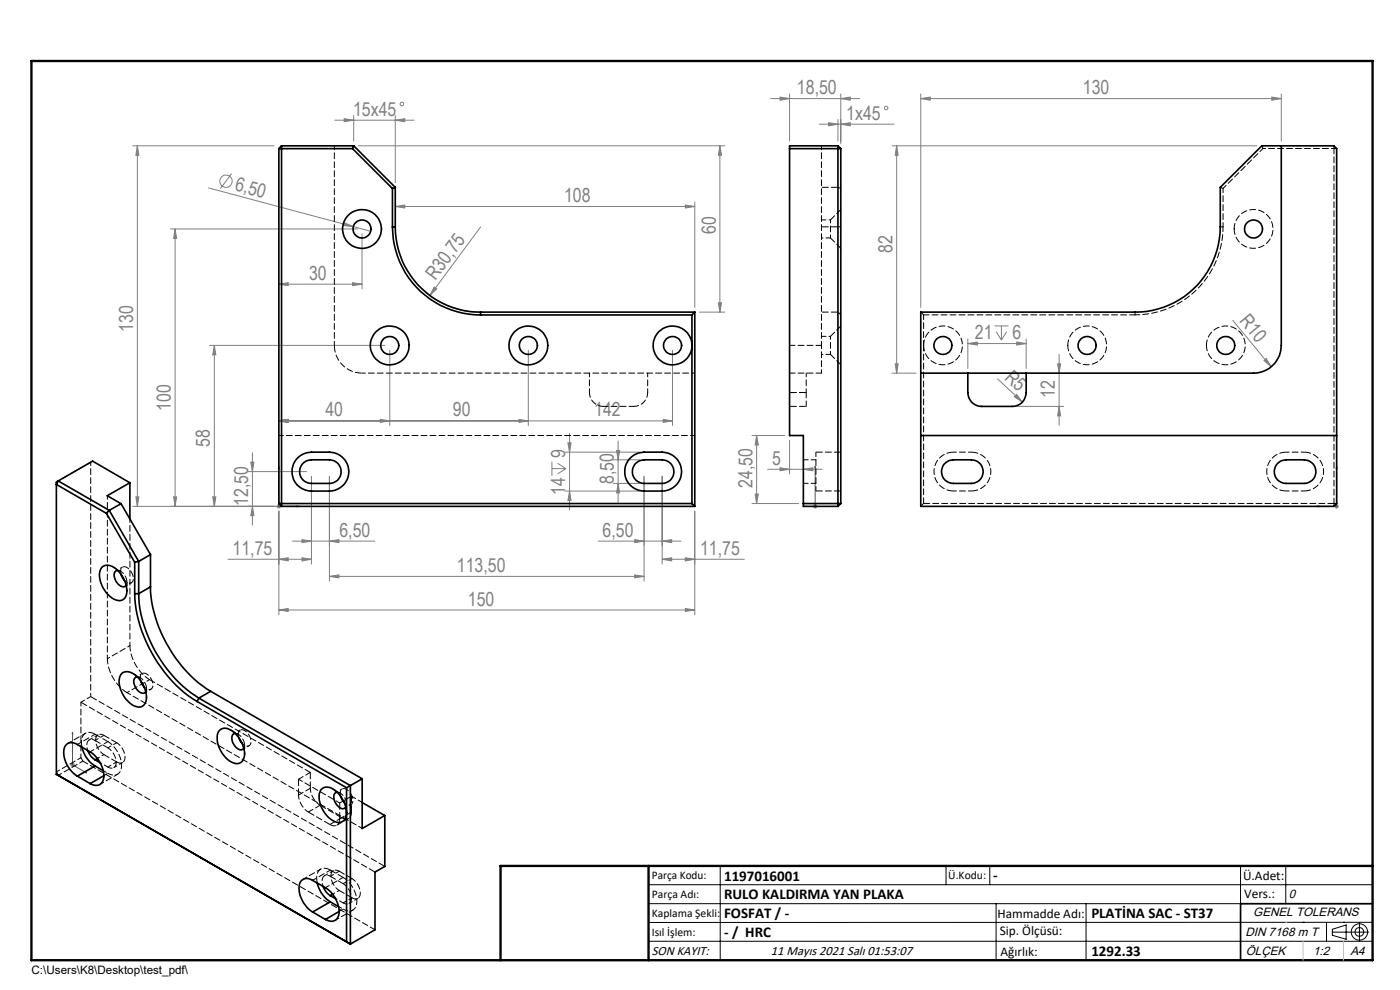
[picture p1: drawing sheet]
<svg xmlns="http://www.w3.org/2000/svg" width="297mm" height="210mm" viewBox="0 0 297 210" stroke-linecap="round" stroke-linejoin="round" font-family="sans-serif">
<g fill="none" stroke="#808080" stroke-width=".21">
<path d="M167.5 19.9v10M178.4 19.9v10.6M195.3 19.9v45.3M271.8 19.9v10M28.2 30.9h29.9M29.1 30.9l.4 2h-.7zM29.1 30.9v76.5M44.2 39.9l30.8 8.2M49.1 36.8l-2.4 3.2M71 25.5h16.8M73 25.2l2 .3-2 .3zM75 24.5v5.4"/>
<path d="M76 30.9h77.7M83.9 25.5l2-.3v.6zM83.9 24.5v14.3M152.7 30.9v35.3M152.7 30.9l.4 2h-.7zM163.5 20.9h18.9M165.5 20.6l2 .3-2 .4zM173.8 26.3h15.9M175.8 26l2 .3-2 .4zM177.8 25.4v4.5M178.4 20.9l2-.3v.7zM178.4 26.3l2-.3v.7z"/>
<path d="M189.2 30.9h77.5M190.2 30.9v48.3M190.2 30.9l.3 2h-.6zM195.3 20.9l2-.3v.7zM195.3 20.9h76.5M269.8 20.6l2 .3-2 .4zM36.2 48.6h39.6M37.1 48.6v58.8M37.1 48.6l.4 2h-.7zM73.1 47.3l1.9 .8-2.1-.2zM74.8 60l2 .3-2 .3zM75 48.1l3.6 1"/>
<path d="M76.8 49.6v11.7M83.9 43.8l2-.3v.6zM83.9 43.8h63.5M102 48.1l-10.8 14.6M145.4 43.5l2 .3-2 .3zM147.4 42.8v22.4M44.4 73.3h37.3M45.5 73.3v34.1M45.5 73.3l.3 2h-.7zM59.2 60.3l1.9-.3v.6zM59.2 60.3h17.6M82.7 74.3v16"/>
<path d="M90.4 62.1a18.3 18.3 0 0 0 10.5 4.1M92.1 60.9l.5 .4-1.4 1.4zM112.1 74.3v16M142.7 74.3v16M148.4 66.2h5.3M152.4 64.2h.7l-.4 2zM189.2 79.2h5.1M189.9 77.2h.6l-.3 2zM205.3 72.9l2-.3v.6zM205.3 71.9v6.3M205.3 72.9h12.4M211 69.1h3"/>
<path d="M211.3 70.3l1.1 1.8M212.4 69.1v3M213.6 70.3l-1.2 1.8M215.7 72.6l2 .3-2 .3zM217.7 71.9v6.3M224.4 77.2h.6l-.3 2zM224.7 75.2v15M261.5 67.9l8.2 9.9M268.1 76.5l.5-.4 1.1 1.7zM53.2 98h.7l-.3 2zM53.6 96.1v15.3M59.2 89.3l1.9-.3v.6z"/>
<path d="M59.2 89.3h83.5M80.7 89l2 .3-2 .3zM110.1 89l2 .3-2 .3zM117.1 97.9v3M117.1 99.4h3M118.3 98.3l1.8 1.1M119.8 95.9h15.8M120.1 99.4l-1.8 1.1M120.5 93.9h.6l-.3 2zM120.8 91.9v16.3M130.1 97.5h5.5M130.8 95.6h.6l-.3 1.9z"/>
<path d="M131.1 93.5v13M140.7 89l2 .3-2 .3zM159.5 92.4h7M160.5 92.4l.4 2h-.7zM160.5 92.4v14.4M162.8 99.5h11.6M165.5 99.2l2 .3-2 .4zM167.5 93.4v7.1M170.4 99.5l2-.3v.7zM211.6 80.4l5.3 4.9M215.7 83.7l1.2 1.6-1.7-1.1zM215.7 86.2h10"/>
<path d="M224.7 86.2l.3 2h-.6zM28.2 107.4h31.5M28.8 105.4h.7l-.4 2zM36.8 105.4h.7l-.4 2zM45.1 105.4h.7l-.3 2zM48.4 118.6h17.7M52.5 100h12.6M53.6 107.4l.3 2h-.7zM58.8 107.1l.7 .7M59.2 106.9v1M59.2 118.6l1.9-.3v.7zM59.2 108.4v22"/>
<path d="M59.5 107.1l-.7 .7M62.1 114.8h17.4M64.1 118.3l2 .3-2 .4zM64.1 114.5l2 .3-2 .3zM66.1 101.1v18.6M69.9 114.8l2-.3v.6zM69.9 101.1v22.2M119.8 104.2h15.8M120.8 104.2l.3 2h-.6zM126.9 114.8h17.6M130.1 102.5h5.5M131.1 102.5l.3 2.1h-.6z"/>
<path d="M134.7 114.5l1.9 .3-1.9 .3zM136.6 101.1v22.2M140.5 114.8l2-.3v.6zM140.5 118.6l2-.3v.7zM140.5 118.6h17.4M140.5 101.1v18.6M145.4 118.3l2 .3-2 .4zM147.4 108.4v22M159.5 106.8h9.9M160.2 104.8h.7l-.4 2zM172.4 107.4h1M172.6 107.1l.7 .7"/>
<path d="M172.9 106.9v1M173.3 107.1l-.7 .7M283.1 107.4h1M283.2 107.1l.7 .7M283.6 106.9v1M283.9 107.1l-.7 .7M59.2 129.4l1.9-.3v.6zM59.2 129.4h88.2M69.9 122.3l2-.4v.7zM69.9 122.3h66.7M134.7 121.9l1.9 .4-1.9 .3zM145.4 129.1l2 .3-2 .3z"/>
<path d="M14.9 162.2h1M15 161.9l.7 .7M15.4 161.7v1.1M15.7 161.9l-.7 .7"/>
<circle cx="47.9" cy="38.4" r="1.31"/>
<circle cx="85.2" cy="22" r=".37"/>
<circle cx="188" cy="22.9" r=".38"/>
</g>
<g fill="none" stroke="#000" stroke-width=".21">
<path d="M137.6 187.7h153.6M137.6 191.7h153.6M137.6 199.7h153.6M152.8 183.7v20M200.7 183.7v4M210 183.7v4M211.3 191.7v12M230.4 191.7v12M263.2 183.7v20M272.8 183.7v8M276.4 195.6h.1M281.4 195.6v4.1"/>
<path d="M282.6 197.7h7.8M282.6 197.1l3-.9v3l-3-.8zM285 195.6h.1M288.4 195.8v3.8M291.2 195.6l-153.6 .1"/>
<circle cx="288.4" cy="197.7" r="1.74"/>
<circle cx="288.4" cy="197.7" r=".93"/>
</g>
<g fill="none" stroke="#00f" stroke-width=".21">
<path d="M59.2 98.9l.1 .4h-.2zM59.2 98.9v8.5h4.2M172.9 98.9v.4v-.4M172.9 98.9v8.5M283.6 98.9v8.5h-4.3M283.6 98.9l.1 .4h-.2zM63 107.3l.4 .1-.4 .1zM172.9 107.3v.2zM172.9 107.4h.1M279.3 107.4l.5-.1v.2zM15.4 155.3l.1 .4-.2-.1zM15.4 155.3v6.9l3 1.8"/>
<path d="M18.1 163.7l.3 .3-.3-.1z"/>
</g>
<path d="M106.2 203.7h185" fill="none" stroke="#000" stroke-width=".25"/>
<path d="M291.2 191.7h-28v12" fill="none" stroke="#000" stroke-width=".35"/>
<path d="M6.7 12.9h284.5v190.8h-284.5zM137.6 183.7v20M291.2 183.7h-185v20" fill="none" stroke="#000" stroke-width=".5"/>
<path d="M272.8 195.6h.1M276.4 199.7v4M285 199.7v4" fill="none" stroke="#c0c0c0" stroke-width=".21"/>
<g fill="#00f">
<path d="M63 107.3l.4 .1-.4 .1zM59.2 98.9l.1 .4h-.2z"/>
<path d="M18.1 163.7l.3 .3-.3-.1zM15.4 155.3l.1 .4-.2-.1z"/>
<path d="M172.9 107.3v.2zM172.9 98.9v.4z"/>
<path d="M279.3 107.4l.5 .1v-.2zM283.6 98.9l-.1 .4h.2z"/>
</g>
<g fill="#808080">
<path d="M268.1 76.5l.5-.4 1.1 1.7z"/>
<path d="M215.7 83.7l1.2 1.6-1.7-1.1z"/>
<path d="M73.1 47.3l1.9 .8-2.1-.2z"/>
<path d="M92.1 60.9l.5 .4-1.4 1.4z"/>
<path d="M64.1 118.3l2 .3-2 .4zM59.2 118.6l1.9-.3v.7zM145.4 129.1l2 .3-2 .3zM59.2 129.4l1.9-.3v.6zM145.4 43.5l2 .3-2 .3zM83.9 43.8l2-.3v.6zM74.8 60l2 .3-2 .3zM59.2 60.3l1.9-.3v.6zM80.7 89l2 .3-2 .3zM59.2 89.3l1.9-.3v.6zM170.4 99.5l2-.3v.7zM165.5 99.2l2 .3-2 .4zM178.4 20.9l2-.3v.7zM165.5 20.6l2 .3-2 .4zM178.4 26.3l2-.3v.7zM175.8 26l2 .3-2 .4zM269.8 20.6l2 .3-2 .4zM195.3 20.9l2-.3v.7z"/>
<path d="M64.1 114.5l2 .3-2 .3zM69.9 114.8l2-.3v.6zM134.7 114.5l1.9 .3-1.9 .3zM140.5 114.8l2-.3v.6zM140.5 118.6l2-.3v.7zM145.4 118.3l2 .3-2 .4zM59.2 89.3l1.9-.3v.6zM110.1 89l2 .3-2 .3zM59.2 89.3l1.9-.3v.6zM140.7 89l2 .3-2 .3zM205.3 72.9l2-.3v.6zM215.7 72.6l2 .3-2 .3z"/>
<path d="M69.9 122.3l2-.4v.7zM134.7 121.9l1.9 .4-1.9 .3z"/>
<path d="M83.9 25.5l2-.3v.6zM73 25.2l2 .3-2 .3z"/>
<path d="M120.5 93.9h.6l-.3 2zM120.8 104.2l.3 2h-.6z"/>
<path d="M28.8 105.4h.7l-.4 2zM29.1 30.9l.4 2h-.7zM160.2 104.8h.7l-.4 2zM160.5 92.4l.4 2h-.7z"/>
<path d="M53.2 98h.7l-.3 2zM53.6 107.4l.3 2h-.7zM152.7 30.9l.4 2h-.7zM152.4 64.2h.7l-.4 2zM130.8 95.6h.6l-.3 1.9zM131.1 102.5l.3 2.1h-.6zM37.1 48.6l.4 2h-.7zM36.8 105.4h.7l-.4 2zM45.5 73.3l.3 2h-.7zM45.1 105.4h.7l-.3 2zM224.4 77.2h.6l-.3 2zM224.7 86.2l.3 2h-.6zM190.2 30.9l.3 2h-.6zM189.9 77.2h.6l-.3 2z"/>
</g>
<g fill="none" stroke="#000" stroke-width=".35">
<path d="M59.2 31.5h15.6M59.2 31.5v75.3M59.7 30.9v76.5M59.7 30.9l-.5 .6M59.7 30.9h15.3M74.8 31.5l8.5 8.5M75 30.9l-.2 .6M75 30.9l8.9 8.8M83.3 40v8.1M83.9 39.7l-.6 .3M83.9 39.7v8.4M167.5 31.5h10.9"/>
<path d="M177.8 30.9h-10.3v61.5h2.9v15h7.4M177.8 30.9v76.5M177.8 30.9l.6 .6M178.4 31.5v75.3M271.8 30.9v42.4a5.9 5.9 0 0 1-5.9 5.9h-70.6M83.3 48.1a18.7 18.7 0 0 0 18.7 18.7M83.3 48.1h.6M83.9 48.1a18 18 0 0 0 18.1 18.1M102 66.8h44.8M102 66.2v.6M102 66.2h45.4M146.8 66.8v40"/>
<path d="M147.4 66.2l-.6 .6M147.4 66.2v41.2M195.3 66.2h45.5a18.1 18.1 0 0 0 18.1-18.1v-8.4l8.8-8.8h15.3l.6 .6v75.3l-.6 .6h-87.7zM205.3 79.2v4.1a2.93 2.93 0 0 0 3 2.9h6.4a2.92 2.92 0 0 0 3-2.9v-4.1M63.4 96.9a4.2 4.2 0 0 1 2.7-1h3.8a4.1 4.1 0 0 1 4.1 4.1 4.1 4.1 0 0 1-4.1 4.2h-3.8a4.1 4.1 0 0 1-3.9-2.7 4.1 4.1 0 0 1 1.2-4.6zM64.4 98.2a2.48 2.48 0 0 1 1.7-.7h3.8a2.5 2.5 0 0 1 2.5 2.5 2.5 2.5 0 0 1-2.5 2.5h-3.8a2.49 2.49 0 0 1-2.4-1.5 2.49 2.49 0 0 1 .7-2.8zM133.9 96.9a4.2 4.2 0 0 1 2.7-1h3.9a4.1 4.1 0 0 1 4.1 4.1 4.1 4.1 0 0 1-4.1 4.2h-3.9a4.1 4.1 0 0 1-3.8-2.7 4.1 4.1 0 0 1 1.1-4.6zM134.7 98.5a2.59 2.59 0 0 1 1.9-1h3.9a2.5 2.5 0 0 1 2.5 2.5 2.5 2.5 0 0 1-2.5 2.5h-3.9a2.5 2.5 0 0 1-2.2-1.4 2.5 2.5 0 0 1 .3-2.6zM195.3 92.4h88.3M200.6 98.2a2.48 2.48 0 0 1 1.6-.7h3.9a2.5 2.5 0 0 1 2.5 2.5 2.5 2.5 0 0 1-2.5 2.5h-3.9a2.49 2.49 0 0 1-2.3-1.5 2.49 2.49 0 0 1 .7-2.8zM271.1 98.2a2.48 2.48 0 0 1 1.7-.7h3.8a2.5 2.5 0 0 1 2.6 2.5 2.5 2.5 0 0 1-2.6 2.5h-3.8a2.49 2.49 0 0 1-2.3-1.5 2.49 2.49 0 0 1 .6-2.8zM12.3 102l-.3 .3v61.9"/>
<path d="M12.3 102l-.3 .8 10.6 6.1M12.3 102l10.9 6.3M12.3 102l7.3-4.2 8 4.6M22.6 108.9l6 10.4M23.2 108.3l-.6 .6M23.2 108.3l6.2 10.8M25.7 106.8l-2.5 1.5M25.7 106.8l6.2 10.8M27.6 102.4l-4.8 2.8 2.9 1.6M27.6 102.4v7.7M28.6 119.3v6.6M29.4 119.1l-.8 .2"/>
<path d="M29.4 119.1v6.8M31.9 117.6l-2.5 1.5M31.9 117.6v6.9M59.2 106.8h87.6M59.2 106.8l.5 .6M59.7 107.4h87.7M146.8 106.8l.6 .6M170.4 106.8h8M178.4 106.8l-.6 .6M21.7 120.3a2.19 2.19 0 0 1 2.8 .3 5.7 5.7 0 0 1 2.2 5.9 1.69 1.69 0 0 1-2.6 .6 6 6 0 0 1-2.8-6.2zM24.9 121a1.05 1.05 0 0 0-.6 1.7 2.11 2.11 0 0 0 2.2 1.7l.3-.2M25.7 121.8l.7 1.3"/>
<path d="M28.6 125.9a29.2 29.2 0 0 0 13.2 22.9M28.6 125.9h.8M29.4 125.9a28.2 28.2 0 0 0 12.8 22.2M31.9 124.5a28.2 28.2 0 0 0 12.8 22.1M31.9 124.5l-2.5 1.4M17.4 158.5a6.3 6.3 0 0 0 2.8 4M18.6 159.2l.6 1.1 1 .9M25.8 142.9a2.19 2.19 0 0 1 2.9 .3 6.2 6.2 0 0 1 2.3 5.6 1.67 1.67 0 0 1-2.7 .8 6 6 0 0 1-2.9-6.1zM29.1 143.6a1.05 1.05 0 0 0-.6 1.6 2.11 2.11 0 0 0 2.1 1.8l.3-.3M29.8 144.4l.8 1.3M30.2 145l-.1 .1M41.8 148.8l31.7 18.3"/>
<path d="M42.2 148.1l32.1 18.5M42.2 148.1l-.4 .7M44.7 146.6l-2.5 1.5M44.7 146.6l32.1 18.6M46.6 154.9a2.09 2.09 0 0 1 2.9 .3 5.9 5.9 0 0 1 2.3 5.6 1.65 1.65 0 0 1-2.7 .8 5.9 5.9 0 0 1-2.9-6.1zM49.9 155.6a1.1 1.1 0 0 0-.6 1.7 2.35 2.35 0 0 0 1.9 1.8l.5-.4M50.6 156.4l.8 1.3M12 164.2l62.3 36.1M12 164.2l.3 .3M16.4 164.6a5.8 5.8 0 0 1-2.6-6.2 1.73 1.73 0 0 1 2.6-.5l2.7 1.6a6.1 6.1 0 0 1 2.8 5.9 1.68 1.68 0 0 1-2.8 .8M16.4 164.6l2.7 1.6M20.2 162.5l1.7 1"/>
<path d="M20.2 161.2l1.1 .6M20.2 162.5l-3.8 2.1M20.7 160.9l-.5 .3M22 164.5l-2.9 1.7M68.2 167.4a2.09 2.09 0 0 1 2.9 .3 5.8 5.8 0 0 1 2.2 5.9 1.84 1.84 0 0 1-3 .3 5.8 5.8 0 0 1-2.4-5.9zM71.5 168.1a1.09 1.09 0 0 0-.6 1.6 2.45 2.45 0 0 0 1.9 1.8l.5-.3M72.2 168.9l.8 1.3M72.8 169.9h.1M73.5 167.1v32.7l.8 .5M74.3 166.6l-.8 .5M74.3 166.6v33.7M76.8 165.2l-2.5 1.4"/>
<path d="M76.8 165.2v10.5l4.8-2.7M76.8 170.2l4.8 2.8M81.6 173v10.8l-2 1.2v12.2l-5.3 3.1M66.3 193.5a5.8 5.8 0 0 1-2.6-6.3 1.73 1.73 0 0 1 2.6-.4l2.7 1.5a6.1 6.1 0 0 1 2.8 5.9 1.72 1.72 0 0 1-2.8 .8M66.3 193.5l2.7 1.5M67.3 187.3a6.4 6.4 0 0 0 2.8 4M68.5 188l.6 1.2 1 .8M70.1 191.3l1.7 1M70.1 190l1.1 .6M70.1 191.3l-3.8 2.2M70.6 189.7l-.5 .3M71.9 193.3l-2.9 1.7"/>
<circle cx="76.8" cy="48.6" r="1.91"/>
<circle cx="76.8" cy="48.6" r="4.1"/>
<circle cx="265.9" cy="48.6" r="1.91"/>
<circle cx="82.7" cy="73.3" r="4.1"/>
<circle cx="82.7" cy="73.3" r="1.91"/>
<circle cx="112.1" cy="73.3" r="4.1"/>
<circle cx="112.1" cy="73.3" r="1.91"/>
<circle cx="142.7" cy="73.3" r="4.1"/>
<circle cx="142.7" cy="73.3" r="1.91"/>
<circle cx="200" cy="73.3" r="1.9"/>
<circle cx="230.6" cy="73.3" r="1.91"/>
<circle cx="260" cy="73.3" r="1.9"/>
</g>
<g fill="none" stroke="#000" stroke-width=".21" stroke-dasharray="1.3 .6" stroke-dashoffset=".4">
<path d="M259.5 40l8.4-8.5M259.5 48.1v-8.1M70.9 73.3v-42.4M174.3 73.3v-42.4M177.8 66.2l.6 .6M195.3 66.2l.6 .6M195.3 107.4l.6-.6M16.4 157.9l3.8-2.2M17.2 149l2-1.2M18.1 155.5l-3.7 2.2M22.9 157.3l-3.8 2.2M12.4 164.5l-.4-.8"/>
<path d="M17.6 161.5l-.4-.8M21.2 166.4l3.7-2.2M63.3 165.3l8.8 5M65.4 172.3a4.6 4.6 0 0 1-2.1-3.6M67.9 170.8a4.6 4.6 0 0 1-2.1-3.6M72.1 170.3l.7-.4M76.9 175.7l-50-28.8M66.3 186.7l3.8-2.1M68 184.4l-3.7 2.1M71.1 195.2l3.8-2.1M72.8 186.1l-3.7 2.2"/>
</g>
<path d="M176.2 46.6v3.9M147.4 79.1h-70.6M174.3 79.1v-5.8M176.2 71.4v3.8M206.1 95.9h-3.8M276.7 95.9h-3.9M206.1 104.1h-3.8M276.7 104.1h-3.9M21.9 163.5l1 .5M71.8 192.3l1 .5" fill="none" stroke="#000" stroke-width=".21" stroke-dasharray="1.3 .6" stroke-dashoffset=".6"/>
<path d="M177.8 39.7h-3.5M177.8 48.1h-3.5M76.8 79.1a5.9 5.9 0 0 1-5.9-5.8M177.8 66.2h-3.5M171 86.2h-3.5M171 83.3h-3.5" fill="none" stroke="#000" stroke-width=".21" stroke-dasharray="1.3 .6" stroke-dashoffset="-.2"/>
<g fill="none" stroke="#000" stroke-width=".21" stroke-dasharray="1.3 .6" stroke-dashoffset=".5">
<path d="M137.4 79.1v4.2M19.2 98v49.8M125 83.3v-4.2M171 83.3v-4.2M22.8 139.7v-34.6M27.6 137v-26.9M20.2 157.1l1.9-1.1M20.8 155.9l-1.9 1M24.8 157.5l-1.9 1.1M12.4 164.5l5.2-3M17.2 160.7v-11.7M17.2 160.7l-5.2 3"/>
<path d="M22.1 164.5l.8-.5M22.9 162.7l1.9-1.1M24.1 162.8l1.9-1M70.1 185.9l1.9-1.1M70.7 184.7l-1.9 1.1M72 193.3l.8-.5M72.8 191.5l1.9-1.1M74 191.6l1.9-1M74.7 186.4l-1.9 1"/>
</g>
<path d="M128 86.2a2.94 2.94 0 0 1-3-2.9M137.4 83.3a2.94 2.94 0 0 1-2.9 2.9M12 102.3l7.2-4.3M22.9 164a1.78 1.78 0 0 0 2 .2 1.78 1.78 0 0 0 .9-1.8 6.4 6.4 0 0 0-2.9-5.1M72.8 192.8a1.78 1.78 0 0 0 2.1 .2 1.78 1.78 0 0 0 .8-1.8 6.4 6.4 0 0 0-2.9-5.1" fill="none" stroke="#000" stroke-width=".21" stroke-dasharray="1.3 .6" stroke-dashoffset=".2"/>
<g fill="none" stroke="#000" stroke-width=".21" stroke-dasharray="1.3 .6" stroke-dashoffset=".3">
<path d="M178.4 40l-.6-.3M259.5 40l-.6-.3M267.9 31.5l-.2-.6M195.9 73.3v-6.5M240.8 66.8a18.7 18.7 0 0 0 18.7-18.7M59.2 92.4h88.2M134.5 86.2h-6.5M173.1 95.9v8.2M173.1 97.5h-2.7M170.4 102.5h2.7M25.7 121.8l-.1-.6M26.8 124.1l.1-.6"/>
<path d="M24.8 157.5a3.5 3.5 0 0 1 1.5 3.9 1.07 1.07 0 0 1-1.5 .2M29.9 144.4l-.2-.7M30.9 146.7l.2-.6M50.6 156.4l-.1-.7M51.7 158.7l.2-.6M22.1 160.1a3.5 3.5 0 0 1-1.6-3.9 1.07 1.07 0 0 1 1.6-.2M22.9 162.7a1.11 1.11 0 0 0 1.3 .1 1.11 1.11 0 0 0 .4-1.3 3.9 3.9 0 0 0-1.7-2.9M72.3 168.9l-.1-.7M73.4 171.2l.1-.6M76.9 170.2l-2.3-1.3M72 188.9a3.5 3.5 0 0 1-1.6-3.9 1.07 1.07 0 0 1 1.6-.2M72.8 191.5a1.11 1.11 0 0 0 1.3 .1 1.11 1.11 0 0 0 .5-1.3 3.9 3.9 0 0 0-1.8-2.9"/>
<path d="M74.7 186.4a3.5 3.5 0 0 1 1.6 3.8 1.07 1.07 0 0 1-1.6 .2"/>
</g>
<g fill="none" stroke="#000" stroke-width=".21" stroke-dasharray="1.3 .6" stroke-dashoffset="-.1">
<path d="M178.4 95.9h-5.3M206.1 95.9a4.1 4.1 0 0 1 4.1 4.1 4.1 4.1 0 0 1-4.1 4.1M276.7 95.9a4.1 4.1 0 0 1 4.1 4.1 4.1 4.1 0 0 1-4.1 4.1M173.1 104.1h5.3M202.3 104.1a4.1 4.1 0 0 1-4.2-4.1 4.1 4.1 0 0 1 4.2-4.1M272.8 104.1a4.1 4.1 0 0 1-4.1-4.1 4.1 4.1 0 0 1 4.1-4.1M26.9 123.5a2.62 2.62 0 0 0-1.9-2.5M17.2 149l62.4 36M19.2 147.8l62.4 36M20.2 155.7a1.78 1.78 0 0 0-2.1-.2 1.78 1.78 0 0 0-.8 1.9l.1 1.1M31.1 146.1a2.62 2.62 0 0 0-2-2.5M51.9 158.1a2.62 2.62 0 0 0-2-2.5"/>
<path d="M63.3 168.7v-3.4M65.8 167.2v-3.4M70 174.9l-4.6-2.6M72.1 170.3v3.4M72.5 173.5l-4.6-2.7M73.5 170.6a2.62 2.62 0 0 0-2-2.6M74.6 168.9v3.4M70.1 184.6a1.78 1.78 0 0 0-2.1-.2 1.78 1.78 0 0 0-.8 1.8l.1 1.1"/>
</g>
<g fill="none" stroke="#000" stroke-width=".21" stroke-dasharray="1.3 .6" stroke-dashoffset=".1">
<path d="M283 31.5v75.3M261.8 48.6a4.1 4.1 0 0 1 6-3.7 4.1 4.1 0 0 1 .5 7 4.1 4.1 0 0 1-6.4-2.8l-.1-.5M174.3 79.1h-6.8M174.3 73.3h-6.8M195.9 66.8h44.9M195.9 73.3a4.1 4.1 0 0 1 6-3.7 4.1 4.1 0 0 1 .5 7 4.1 4.1 0 0 1-6.4-2.8l-.1-.5M226.5 73.3a4.1 4.1 0 0 1 6-3.7 4.1 4.1 0 0 1 .5 7 4.1 4.1 0 0 1-6.4-2.8l-.1-.5M255.9 73.3a4.1 4.1 0 0 1 6-3.7 4.1 4.1 0 0 1 .5 7 4.1 4.1 0 0 1-6.4-2.8l-.1-.5M171 86.2v-2.9M195.9 106.8v-33.5M26.9 146.9a9.2 9.2 0 0 1-4.1-7.2M31.7 144.2a9.2 9.2 0 0 1-4.1-7.2"/>
<path d="M63.3 165.3l2.5-1.5M63.3 168.7l2.5-1.5M65.4 172.3l2.5-1.5M70 174.9l2.5-1.4M71.5 175l2.5-1.4M72.1 173.7l2.5-1.4M79.6 197.2l-62-35.7"/>
</g>
<g fill="none" stroke="#000" stroke-width=".21" stroke-dasharray="1.3 .6">
<path d="M283 31.5h.6M283 31.5v-.6M176.2 50.5l2.2 2.2M177.8 48.1h.6M178.4 44.4l-2.2 2.2M258.9 48.1h.6M176.2 75.2l2.2 2.2M178.4 69.1l-2.2 2.3M240.8 66.2v.6M19.2 98l.5-.2M283 106.8h.6M283 107.4v-.6"/>
<path d="M283 106.8h-87.1M20.2 157.1l2.7 1.5M20.2 155.7l2.7 1.6M22.1 156l2.7 1.5M24.8 161.6l-2.7-1.5M65.8 163.8l-34.1-19.6M72.1 173.7a1.27 1.27 0 0 1-.6 1.3 1.27 1.27 0 0 1-1.5-.1M74.6 172.3a1.27 1.27 0 0 1-.6 1.3 1.27 1.27 0 0 1-1.5-.1M70.1 185.9l2.7 1.5M70.1 184.6l2.7 1.5M72 184.8l2.7 1.6M74.7 190.4l-2.7-1.5"/>
</g>
<path d="M174.3 50.5h1.9M176.2 46.6h-1.9M174.3 75.2h1.9M176.2 71.4h-1.9M72.9 169.9l1.7-1" fill="none" stroke="#000" stroke-width=".21" stroke-dasharray="1.3 .6" stroke-dashoffset="1"/>
<path d="M267.9 31.5h15.1M22.8 139.7l4.8-2.7M25.6 121.2a.85 .85 0 0 1 .5-1 .85 .85 0 0 1 1 .3 2.43 2.43 0 0 1 .9 3l-.6 .2-1-.6M20.2 157.1a1.11 1.11 0 0 0-1.4-.1 1.11 1.11 0 0 0-.4 1.3l.2 .9M26.9 146.9l3.2-1.8M29.7 143.7a.85 .85 0 0 1 .5-.9 .85 .85 0 0 1 1 .2 2.43 2.43 0 0 1 1 3.1l-.7 .1-.9-.5M50.5 155.7a.85 .85 0 0 1 .5-.9 .85 .85 0 0 1 1 .3 2.43 2.43 0 0 1 1 3l-.7 .2-.9-.6M72.2 168.2a.85 .85 0 0 1 .5-.9 .85 .85 0 0 1 1 .2 2.43 2.43 0 0 1 .9 3.1l-.7 .1-.9-.6M70.1 185.9a1.11 1.11 0 0 0-1.4-.1 1.11 1.11 0 0 0-.4 1.3l.2 .9" fill="none" stroke="#000" stroke-width=".21" stroke-dasharray="1.3 .6" stroke-dashoffset=".7"/>
<path d="M25.6 121.2l-1.6-.9M26.9 125.3v-1.8M29.7 143.7l-1.5-.9M30.2 145l1.5-.8M31.1 147.9v-1.8M50.5 155.7l-1.5-.9M51.9 159.9v-1.8M21.3 161.8l1.6 .9M72.2 168.2l-1.6-.9M71.2 190.6l1.6 .9" fill="none" stroke="#000" stroke-width=".21" stroke-dasharray="1.3 .6" stroke-dashoffset=".9"/>
<path d="M26 120.3l-1.4 .8M26.5 124.4l1.4-.8M30.1 142.9l-1.3 .7M30.7 147l1.4-.8M50.9 154.9l-1.3 .7M51.5 159l1.4-.8M22.1 160.1l-1.4 .8M72.6 167.4l-1.4 .7M73.1 171.4l1.4-.7M72 188.9l-1.4 .8" fill="none" stroke="#000" stroke-width=".21" stroke-dasharray="1.3 .6" stroke-dashoffset=".8"/>
<g font-size="4.1" fill="#808080">
<text x="169.1" y="20">18,50</text>
<text x="229.7" y="20">130</text>
<text x="74.9" y="24.6">15x45</text>
<text x="179.5" y="25.4">1x45</text>
<text x="49.7" y="40.3" transform="rotate(15 49.7 40.3)">6,50</text>
<text x="119.7" y="42.9">108</text>
<text x="151.8" y="49.6" transform="rotate(-90 151.8 49.6)">60</text>
<text x="189.3" y="53.6" transform="rotate(-90 189.3 53.6)">82</text>
<text x="65.6" y="59.3">30</text>
<text x="92.4" y="59.6" transform="rotate(-54 92.4 59.6)">R30,75</text>
<text x="28.2" y="70.3" transform="rotate(-90 28.2 70.3)">130</text>
<text x="206.8" y="71.9">21</text>
<text x="214.8" y="71.9">6</text>
<text x="262.8" y="68.1" transform="rotate(50 262.8 68.1)">R10</text>
<text x="213" y="80.3" transform="rotate(43 213 80.3)">R5</text>
<text x="36.2" y="87.1" transform="rotate(-90 36.2 87.1)">100</text>
<text x="69" y="88.3">40</text>
<text x="96.1" y="88.3">90</text>
<text x="126" y="88.3">142</text>
<text x="223.8" y="84.3" transform="rotate(-90 223.8 84.3)">12</text>
<text x="44.5" y="94.9" transform="rotate(-90 44.5 94.9)">58</text>
<text x="119.9" y="97.1" transform="rotate(-90 119.9 97.1)">9</text>
<text x="163.8" y="98.6">5</text>
<text x="52.6" y="107.3" transform="rotate(-90 52.6 107.3)">12,50</text>
<text x="119.9" y="105.1" transform="rotate(-90 119.9 105.1)">14</text>
<text x="130.2" y="102.6" transform="rotate(-90 130.2 102.6)">8,50</text>
<text x="159.6" y="103.5" transform="rotate(-90 159.6 103.5)">24,50</text>
<text x="72" y="113.8">6,50</text>
<text x="127.8" y="113.8">6,50</text>
<text x="49.3" y="117.7">11,75</text>
<text x="148.5" y="117.7">11,75</text>
<text x="96.9" y="121.3">113,50</text>
<text x="99.3" y="128.5">150</text>
</g>
<g font-size="3.2">
<text x="153.6" y="186.8">1197016001</text>
<text x="153.6" y="190.8">RULO KALDIRMA YAN PLAKA</text>
<text x="210.7" y="186.6">-</text>
<text x="153.6" y="194.8">FOSFAT / -</text>
<text x="231.5" y="194.8">PLATİNA SAC - ST37</text>
<text x="153.6" y="198.8">- / HRC</text>
<text x="231.5" y="202.8">1292.33</text>
</g>
<g font-size="2.8">
<text x="263.7" y="186.7">Ü.Adet:</text>
<text x="263.9" y="190.5">Vers.:</text>
<text x="211.6" y="194.8">Hammadde Adı:</text>
<text x="138.3" y="202.6">SON KAYIT:</text>
<text x="163.6" y="202.6">11 Mayıs 2021 Salı 01:53:07</text>
<text x="212.1" y="198.4">Sip. Ölçüsü:</text>
<text x="212.2" y="202.7">Ağırlık:</text>
</g>
<g font-size="2.6">
<text x="273.4" y="190.4">0</text>
<text x="265.9" y="194.4">GENEL TOLERANS</text>
<text x="264.2" y="198.5">DIN 7168 m T</text>
<text x="264.3" y="202.6">ÖLÇEK</text>
<text x="278.5" y="202.6">1:2</text>
<text x="286.5" y="202.6">A4</text>
</g>
<g font-size="2.5">
<text x="138.3" y="186.4">Parça Kodu:</text>
<text x="138.3" y="190.5">Parça Adı:</text>
<text x="201.2" y="186.5">Ü.Kodu:</text>
<text x="138.3" y="194.5">Kaplama Şekli:</text>
<text x="138.3" y="198.6">Isıl İşlem:</text>
<text x="6.7" y="206.7">C:\Users\K8\Desktop\test_pdf\</text>
</g>
</svg>
